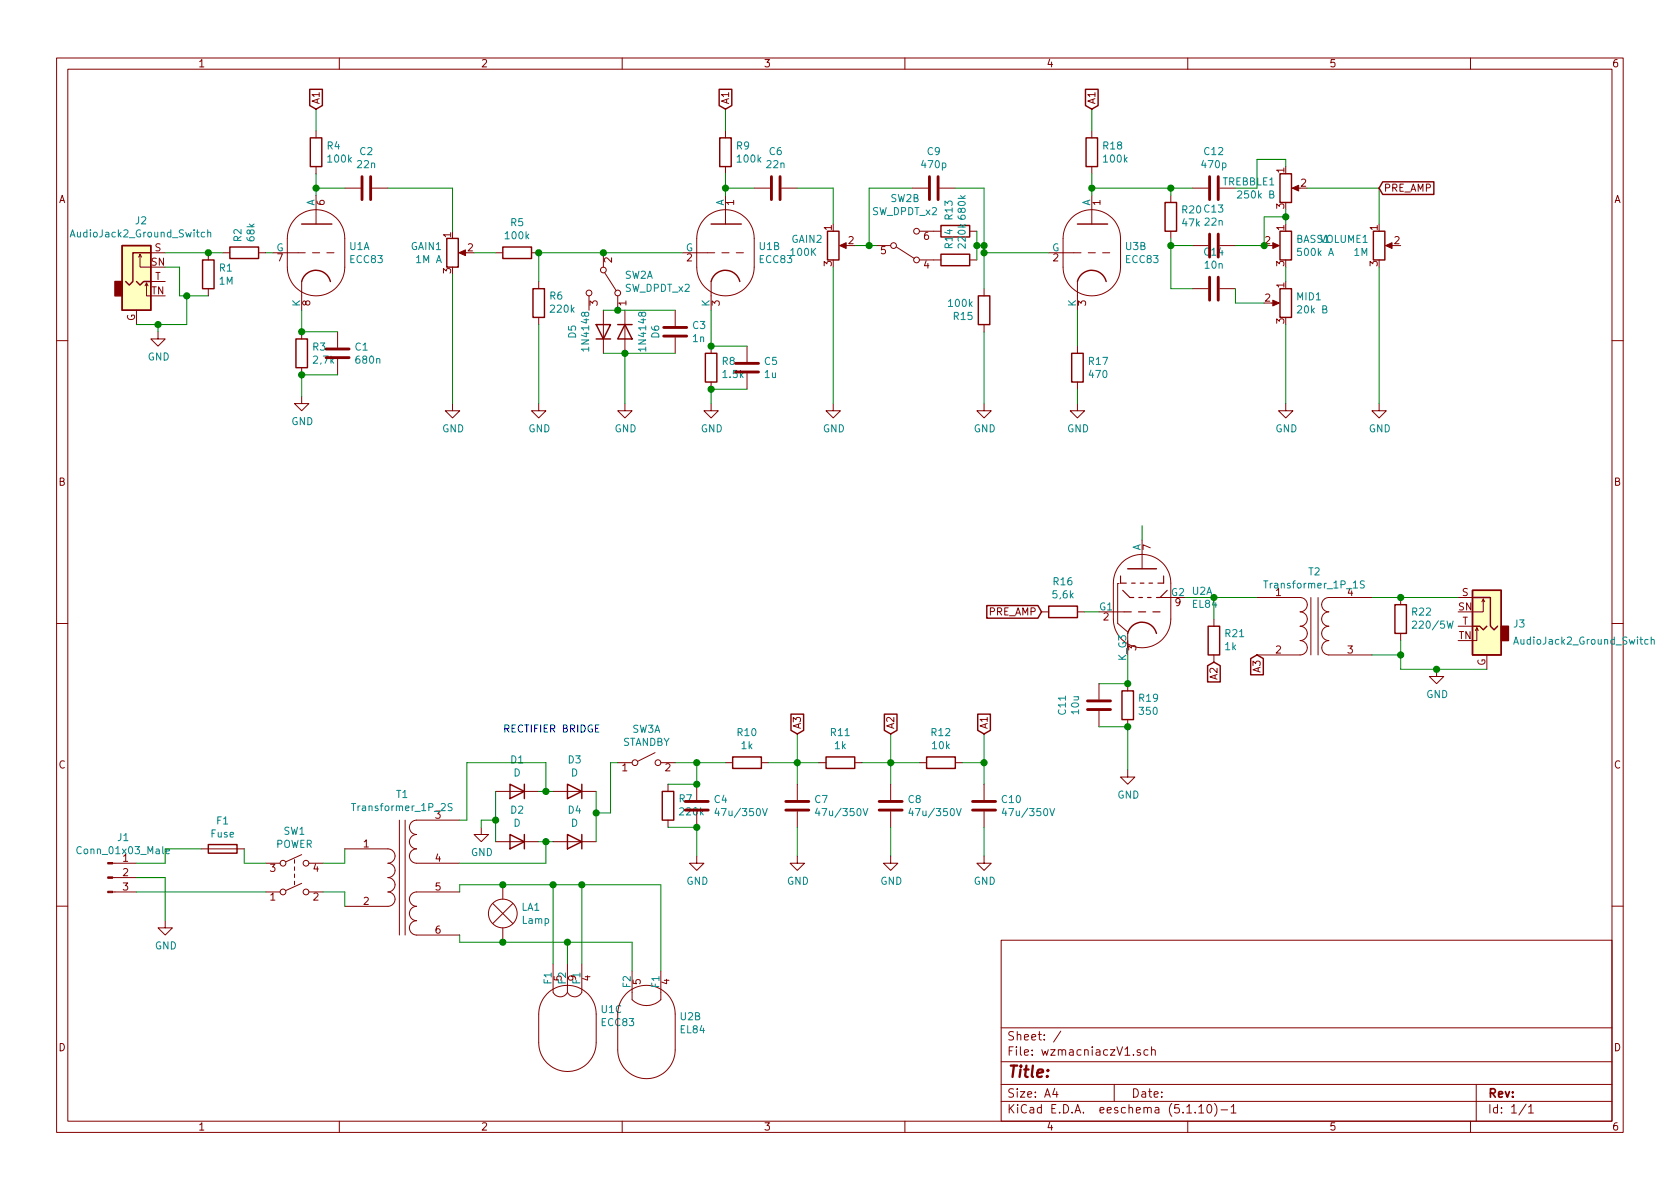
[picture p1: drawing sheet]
<svg xmlns="http://www.w3.org/2000/svg" width="297mm" height="210mm" viewBox="0 0 297 210" stroke-linecap="round" stroke-linejoin="round" font-family="sans-serif">
<g fill="none" stroke="#840000" stroke-width=".18">
<path d="M10 10.3h277v189.9h-277zM12 12.2h273v186.1h-273zM60 10.3v1.9M110 10.3v1.9M160 10.3v1.9M210 10.3v1.9M260 10.3v1.9M52.3 38.6a5.1 5.1 0 0 1 5.5-1.1 5.1 5.1 0 0 1 3.2 4.7v5a5.1 5.1 0 0 1-5.1 5.1 5.1 5.1 0 0 1-5.1-5.1v-5a5.1 5.1 0 0 1 1.5-3.6zM55.9 23.1v1.3M55.9 29.5v1.2M55.9 34.5v5.1M61 33.3h2.8"/>
<path d="M65.8 33.3h2.8M124.7 38.6a5.1 5.1 0 0 1 5.5-1.1 5.1 5.1 0 0 1 3.1 4.7v5a5.1 5.1 0 0 1-5 5.1 5.1 5.1 0 0 1-5.1-5.1v-5a5.1 5.1 0 0 1 1.5-3.6zM128.3 23.1v1.3M128.3 29.5v1.2M128.3 34.5v5.1M133.3 33.3h2.8M138.2 33.3h2.8M161.3 33.3h2.8M166.1 33.3h2.8M189.4 38.6a5.1 5.1 0 0 1 5.6-1.1 5.1 5.1 0 0 1 3.1 4.7v5a5.1 5.1 0 0 1-5.1 5.1 5.1 5.1 0 0 1-5-5.1v-5a5.1 5.1 0 0 1 1.4-3.6zM193 23.1v1.3M193 29.5v1.2"/>
<path d="M193 34.5v5.1M207 34.5v1.3M210.8 33.3h2.8M228.9 33.3h1M24.1 54.9v2.5M24.5 45.5l.3-.5v2.2h1.9M24.8 45l.2 .5M25.7 50.5l.2-.5v2.3h.8M25.9 50l.3 .5M26.7 44.7h2.5M26.7 49.8h2.5M27.9 58.7v1.2h1.3l-1.3 1.3-1.2-1.3h1.2"/>
<path d="M36.8 44.7v1.3M36.8 51v1.3M39.4 44.7h1.2M45.7 44.7h1.3M48.3 44.7h5.7M53.3 49.8v5.1M53.3 58.7v1.2M55.2 44.7h1.3M57.8 44.7h1.3M59.7 58.7v2.8M81.5 44.7h1M87.6 44.7h1.3"/>
<path d="M94 44.7h1.2M95.2 49.8v1.2M95.2 56.1v1.3M104.1 52.3v2.6M106.7 44.7v2.5M106.7 54.9v7.6M106.9 48.3l2.1 3.1M109.2 52.3v2.6M110.5 54.9v7.6M119.4 54.9v2.8M119.4 59.7v2.8M120.6 44.7h5.8"/>
<path d="M125.7 49.8v5.1M127.6 44.7h1.3M130.2 44.7h1.2M148.8 43.4h1.1M154.9 43.4h2.6M158.5 43.7l3.2 2M162.6 40.9h3.8M162.6 46h3.8M171.4 40.9h1.3M171.4 46h1.3M174 51v1.3M174 57.4v1.3"/>
<path d="M185.4 44.7h5.7M190.5 49.8v5.1M192.4 44.7h1.3M194.9 44.7h1.3M207 40.9v1.3M210.8 43.4h2.8M210.8 51h2.8M215.6 43.4h2.8M215.6 51h2.8M224.8 43.4h1M224.8 53.6h1M245.4 43.4h1"/>
<path d="M10 60.2h2M53.3 70.1v1.3h1.3l-1.3 1.2-1.2-1.2h1.2M53.3 65v1.3M59.7 63.5v2.8M80 71.4v1.2h1.3l-1.3 1.3-1.3-1.3h1.3M95.2 71.4v1.2h1.3l-1.3 1.3-1.2-1.3h1.2M110.5 71.4v1.2h1.3l-1.3 1.3-1.3-1.3h1.3M125.7 71.4v1.2h1.3l-1.3 1.3-1.2-1.3h1.2M125.7 61.2v1.3M125.7 67.6v1.2M132.1 61.2v2.8M132.1 66v2.8"/>
<path d="M147.3 71.4v1.2h1.3l-1.3 1.3-1.3-1.3h1.3M174 71.4v1.2h1.3l-1.3 1.3-1.3-1.3h1.3M190.5 71.4v1.2h1.3l-1.3 1.3-1.3-1.3h1.3M190.5 61.2v1.3M190.5 67.6v1.2M227.3 71.4v1.2h1.3l-1.3 1.3-1.2-1.3h1.2M243.8 71.4v1.2h1.3l-1.3 1.3-1.2-1.3h1.2M285 60.2h2M198.3 99.5a5.1 5.1 0 0 1 5.6-1.1 5.1 5.1 0 0 1 3.1 4.7v6.4a5.1 5.1 0 0 1-5.1 5 5.1 5.1 0 0 1-5.1-5v-6.4a5.1 5.1 0 0 1 1.5-3.6zM201.9 95.5v5.1M10 110.3h2M184.1 108.2h1.3"/>
<path d="M190.5 108.2h1.3M196.8 108.2h2M197.9 103.2h-.3v7l1.8 1.6M205.1 105.7h1.9M214.6 109.5v1.2M214.6 115.8v1.3M222.2 105.7h7.7a1.27 1.27 0 0 1 1.2 1.2 1.27 1.27 0 0 1-1.2 1.3 1.27 1.27 0 0 1 1.2 1.3 1.27 1.27 0 0 1-1.2 1.2 1.27 1.27 0 0 1 1.2 1.3 1.27 1.27 0 0 1-1.2 1.3 1.27 1.27 0 0 1 1.2 1.2 1.27 1.27 0 0 1-1.2 1.3h-7.7M231.8 105.7v10.1M233 105.7v10.1M242.6 105.7h-7.7a1.27 1.27 0 0 0-1.2 1.2 1.27 1.27 0 0 0 1.2 1.3 1.27 1.27 0 0 0-1.2 1.3 1.27 1.27 0 0 0 1.2 1.2 1.27 1.27 0 0 0-1.2 1.3 1.27 1.27 0 0 0 1.2 1.3 1.27 1.27 0 0 0-1.2 1.2 1.27 1.27 0 0 0 1.2 1.3h7.7M247.6 105.7v1.2M247.6 112v1.3"/>
<path d="M254 118.4v1.2h1.3l-1.3 1.3-1.3-1.3h1.3M257.8 105.7h2.5M257.8 110.7h2.5M261.1 111l-.2 .5M261.4 111.5l-.3-.5v2.3h-.8M262.3 105.9l-.3 .5M262.5 106.4l-.2-.5v2.3h-2M262.9 115.8v2.6M285 110.3h2M87.6 139.9h7.6M97.8 139.9h7.6M109.2 134.9h2.6"/>
<path d="M115.8 133.1l-3 1.5M116.8 134.9h2.6M118.1 138.7v1.2M123.2 138.7v2.8M128.3 134.9h1.2M134.6 134.9h1.3M141 138.7v2.8M144.8 134.9h1.2M151.1 134.9h1.3M157.5 138.7v2.8M162.6 134.9h1.2M168.9 134.9h1.3"/>
<path d="M174 138.7v2.8M194.3 120.9v2.8M194.3 125.7v2.8M199.4 136.1v1.3h1.3l-1.3 1.3-1.3-1.3h1.3M199.4 120.9v1.3M199.4 127.2v1.3M19.9 157.7h4.2M19.9 152.6h4.2M19.9 155.2h4.2M35.6 150.1h7.6M47 157.7h2.5M47 152.6h2.5"/>
<path d="M52.1 152v.6M52.1 153.3v.6M52.1 154.6v.6M52.1 155.8v.7M53.3 156.2l-2.8 1.3M53.3 151.1l-2.8 1.3M54.6 157.7h2.5M54.6 152.6h2.5M61 150.1h7.6a1.27 1.27 0 0 1 1.2 1.3 1.27 1.27 0 0 1-1.2 1.2 1.27 1.27 0 0 1 1.2 1.3 1.27 1.27 0 0 1-1.2 1.3 1.27 1.27 0 0 1 1.2 1.3 1.27 1.27 0 0 1-1.2 1.2 1.27 1.27 0 0 1 1.2 1.3 1.27 1.27 0 0 1-1.2 1.3h-7.6M70.6 145v20.3M71.6 145v20.3M81.3 157.7h-7.6a1.27 1.27 0 0 0-1.3 1.3 1.27 1.27 0 0 0 1.3 1.3 1.27 1.27 0 0 0-1.3 1.2 1.27 1.27 0 0 0 1.3 1.3 1.27 1.27 0 0 0-1.3 1.3 1.27 1.27 0 0 0 1.3 1.2h7.6"/>
<path d="M81.3 145h-7.6a1.27 1.27 0 0 0-1.3 1.3 1.27 1.27 0 0 0 1.3 1.3 1.27 1.27 0 0 0-1.3 1.2 1.27 1.27 0 0 0 1.3 1.3 1.27 1.27 0 0 0-1.3 1.3 1.27 1.27 0 0 0 1.3 1.2h7.6M85.1 146.3v1.3h1.3l-1.3 1.2-1.3-1.2h1.3M87.1 159.8l3.6 3.5M87.6 148.8h7.6M88.9 156.5v2.5M90.7 159.8l-3.6 3.5M97.8 148.8h7.6M118.1 145v1.3M123.2 151.4v1.2h1.3l-1.3 1.3-1.3-1.3h1.3M123.2 143.5v2.8M141 151.4v1.2h1.2l-1.2 1.3-1.3-1.3h1.3M141 143.5v2.8"/>
<path d="M157.5 151.4v1.2h1.2l-1.2 1.3-1.3-1.3h1.3M157.5 143.5v2.8M174 151.4v1.2h1.3l-1.3 1.3-1.3-1.3h1.3M174 143.5v2.8M10 160.2h2M29.2 162.8v1.3h1.3l-1.3 1.2-1.3-1.2h1.3M88.9 164.1v2.5M96.7 175.7a5.1 5.1 0 0 1 5.6-1.1 5.1 5.1 0 0 1 3.1 4.7v5.1a5.1 5.1 0 0 1-5.1 5.1 5.1 5.1 0 0 1-5.1-5.1v-5.1a5.1 5.1 0 0 1 1.5-3.6zM97.8 170.4v5.1M97.8 175.5a1.4 1.4 0 0 0 2.5 0M100.3 170.4l.1 5.1a1.4 1.4 0 0 0 2.4 0l.1-5.1M110.7 175.7a5.1 5.1 0 0 1 5.5-1.1 5.1 5.1 0 0 1 3.2 4.7v6.4a5.1 5.1 0 0 1-5.1 5 5.1 5.1 0 0 1-5.1-5v-6.4a5.1 5.1 0 0 1 1.5-3.6z"/>
<path d="M111.8 171.7v5.1a3.6 3.6 0 0 0 5 0v-5.1M177 166.3h108v32h-108zM285 160.2h2M60 198.3v1.9M110 198.3v1.9M160 198.3v1.9M177 194.8h108M177 191.8h108M177 187.8h108M177 181.8h108M186.5 192.5l-.4 1h1M186.8 193v1"/>
<path d="M187.6 182.3l-1.3 2M197 191.8v3M201.6 185.7a.37 .37 0 0 0-.6 .1l.1 .2 .5 .2 .1 .1-.2 .3-.5-.1M203 185.7l-.5-.1-.2 .3v.6l.2 .1 .5-.1M203.6 185.7h.1a.37 .37 0 0 1 .6 .1v.8M203.6 185.1v1.5M210 198.3v1.9M211.3 196.7v.1M212 195.8l.4-.5v1.5M212 196.8h.8M213.5 195.5l.2-.2a.81 .81 0 0 1 .6 .6 .81 .81 0 0 1-.3 .8l-.1 .1a.79 .79 0 0 1-.4-1.3zM214.8 195.1a1.79 1.79 0 0 1 0 2.3"/>
<path d="M215.9 196.3h1.1M217.7 195.8l.4-.5v1.5M217.7 196.8h.8M260 198.3v1.9M261 191.8v6.5M269.8 195.2l-1.2 2M270.3 195.8l.4-.5v1.5M270.3 196.8h.8"/>
<circle cx="104.1" cy="51.8" r=".51"/>
<circle cx="106.7" cy="47.7" r=".51"/>
<circle cx="109.2" cy="51.8" r=".51"/>
<circle cx="158" cy="43.4" r=".51"/>
<circle cx="162.1" cy="40.9" r=".51"/>
<circle cx="162.1" cy="46" r=".51"/>
<circle cx="112.3" cy="134.9" r=".51"/>
<circle cx="116.3" cy="134.9" r=".51"/>
<circle cx="50" cy="157.7" r=".51"/>
<circle cx="50" cy="152.6" r=".51"/>
<circle cx="54.1" cy="157.7" r=".51"/>
<circle cx="54.1" cy="152.6" r=".51"/>
<circle cx="88.9" cy="161.5" r="2.54"/>
</g>
<g fill="none" stroke="#840000" stroke-width=".25">
<path d="M54.8 15.8h2.2v2.9l-1.1 .6-1.1-.6zM127.2 15.8h2.2v2.9l-1.1 .6-1.1-.6zM191.9 15.8h2.3v2.9l-1.2 .6-1.1-.6zM53.3 39.6h5.4M54.9 24.4h2v5.1h-2zM125.7 39.6h5.4M127.3 24.4h2v5.1h-2zM166.4 39.9h5v2h-5zM190.5 39.6h5.3M192 24.4h2.1v5.1h-2.1zM206 35.8h2v5.1h-2zM226.3 30.7h2v5.1h-2z"/>
<path d="M244.5 32.2h9v2.2h-9l-.7-1.1zM21.6 43.4h5.1v11.5h-5.1zM24.1 49.8l.7 .6 .6-.6h1.3M26.7 44.7h-3.2v5.1l-.6 .6-.7-.6M35.8 46h2v5h-2zM40.6 43.7h5.1v2h-5.1zM52.3 59.9h2.1v5.1h-2.1zM53.3 49.8a2.62 2.62 0 0 1 2.6-2 2.62 2.62 0 0 1 2.5 2M79 42.2h2v5h-2zM88.9 43.7h5.1v2h-5.1zM94.2 51h2.1v5.1h-2.1zM105.4 57.4h2.5l-1.2 2.5z"/>
<path d="M105.4 59.9h2.5M109.2 57.4h2.6M110.5 57.4l1.3 2.5h-2.6zM125.7 49.8a2.62 2.62 0 0 1 2.6-2 2.62 2.62 0 0 1 2.5 2M146.3 40.9h2v5.1h-2zM166.4 45h5v2h-5zM173 52.3h2v5.1h-2zM190.5 49.8a2.62 2.62 0 0 1 2.5-2 2.62 2.62 0 0 1 2.6 2M226.3 40.9h2v5.1h-2zM226.3 51h2v5.1h-2zM242.8 40.9h2.1v5.1h-2.1zM124.7 62.5h2v5.1h-2z"/>
<path d="M189.5 62.5h2v5.1h-2zM174.5 107.1h9l.6 1.1-.6 1.1h-9zM185.4 107.2h5.1v2h-5.1zM199.4 112a2.62 2.62 0 0 1 2.5-2 2.62 2.62 0 0 1 2.6 2M199.4 100.6h5.1M213.5 117.7l1.1-.6 1.1 .6v2.9h-2.2zM213.6 110.7h2v5.1h-2zM221.1 116.5l1.1-.7 1.2 .7v2.8h-2.3zM246.6 106.9h2.1v5.1h-2.1zM260.3 104.4h5.1v11.4h-5.1zM260.3 110.7h1.3l.7 .7 .6-.7M260.3 105.7h3.2v5l.7 .7 .6-.7"/>
<path d="M90.2 138.7l2.5 1.2-2.5 1.3zM92.7 138.7v2.5M100.3 138.7l2.6 1.2-2.6 1.3zM102.9 138.7v2.5M117.1 139.9h2v5.1h-2zM129.5 133.9h5.1v2h-5.1zM139.9 126.3h2.2v2.9l-1.1 .6-1.1-.6zM146 133.9h5.1v2h-5.1zM156.4 126.3h2.2v2.9l-1.1 .6-1.1-.6zM163.8 133.9h5.1v2h-5.1zM172.9 126.3h2.2v2.9l-1.1 .6-1.1-.6zM198.4 122.2h2v5h-2z"/>
<path d="M36.8 149.3h5.1v1.6h-5.1zM90.2 147.6l2.5 1.2-2.5 1.3zM92.7 147.6v2.5M100.3 147.6l2.6 1.2-2.6 1.3zM102.9 147.6v2.5"/>
</g>
<g fill="none" stroke="#840000" stroke-width=".51">
<path d="M64 31.2v4.1M65.5 31.2v4.1M136.4 31.2v4.1M137.9 31.2v4.1M164.3 31.2v4.1M165.9 31.2v4.1M213.9 31.2v4.1M215.4 31.2v4.1M117.3 59.4h4.1M117.3 57.9h4.1M213.9 41.4v4.1M213.9 49v4.1"/>
<path d="M215.4 41.4v4.1M215.4 49v4.1M57.7 63.2h4M57.7 61.7h4M130 65.8h4.1M130 64.3h4.1M192.3 123.9h4M192.3 125.5h4M121.2 143.3h4M121.2 141.7h4M138.9 143.3h4.1M138.9 141.7h4.1"/>
<path d="M155.4 143.3h4.1M155.4 141.7h4.1M172 143.3h4M172 141.7h4"/>
</g>
<g fill="#840000" stroke="#840000" stroke-width=".18">
<path d="M148.5 43.4l1.1-.5v1z"/>
<path d="M245 43.4l1.1-.5v1z"/>
<path d="M225 42.9l1.2 .5-1.2 .5z"/>
<path d="M19 157.6h.9v.3h-.9z"/>
<path d="M19 155.1h.9v.2h-.9z"/>
<path d="M19 152.5h.9v.3h-.9z"/>
<path d="M228.5 33.3l1.1-.5v1z"/>
<path d="M81.2 44.7l1.1-.5v1z"/>
<path d="M225 53.1l1.2 .5-1.2 .5z"/>
</g>
<g fill="none" stroke="#008484" stroke-width=".18">
<path d="M36.2 41.1h-.4l-.2 .2 .1 .6h.5M36.7 41.2l.2-.1h.3l.1 .8M36.7 40.6v1.3M223.4 102.7h.8M241.2 102.8l-.5-.1-.1 .1v.5l.6 .2v.3l-.2 .2-.5-.1M249.7 110l.5-.2 .3 .4-.8 .9h.8M291.4 113.1h-.4l-.2 .2 .1 .6h.5M291.9 113.2l.2-.1h.3l.1 .8M291.9 112.6v1.3M29.4 150.5l.6-.1-.1-.2-.4-.1-.1 .2v.6h.5M62.2 142.1h.7M79.9 142.2l-.4-.1-.2 .1v.4l.6 .3v.2l-.2 .3-.5-.1"/>
<path d="M126.7 142.9l-.3 .9h.8M134.8 143l.4 1.2 .5-1.2M144.5 142.9l-.3 .9h.8M152.6 143l.4 1.2 .4-1.2M161 142.9l-.3 .9h.8M169.1 143l.4 1.2 .5-1.2M177.5 142.9l-.3 .9h.8M185.6 143l.4 1.2 .5-1.2"/>
</g>
<path d="M198.1 101.8v1.3h1M198.5 104.4l1.3 1.3h.7M198.8 108.2h1.2M200.1 103.1h.6M201.3 108.2h1.3M201.3 105.7h.7M201.6 103.1h.7M202.9 105.7h.6M203.1 103.1h.7M203.8 108.2h1.3M205.7 101.8v1.3h-1M206.4 104.4l-1.3 1.3h-.6" fill="none" stroke="#840000" stroke-width=".2"/>
<g fill="#ffffc2" stroke="#ffffc2" stroke-width=".18">
<path d="M21.6 43.4h5.1v11.5h-5.1z"/>
<path d="M260.3 104.4h5.1v11.4h-5.1z"/>
</g>
<g fill="#840000" stroke="#840000" stroke-width=".25">
<path d="M20.3 49.8h1.3v2.5h-1.3z"/>
<path d="M265.4 110.7h1.3v2.6h-1.3z"/>
</g>
<g fill="none" stroke="#008400" stroke-width=".18">
<path d="M55.9 19.3v3.8M128.3 19.3v3.8M193 19.3v3.8M55.9 33.3h5.1M55.9 30.7v3.8M68.6 33.3h11.4v7.6M128.3 33.3h5M128.3 30.7v3.8M141 33.3h6.3v6.3M161.3 33.3h-7.6v10.1M168.9 33.3h5.1v17.7M193 33.3h17.8"/>
<path d="M193 30.7v3.8M207 33.3v1.2M227.3 38.3h-3.8v5.1h-5.1M227.3 29.5v-1.3h-5.1v5.1h-3.8M227.3 37.1v2.5M231.1 33.3h12.7v6.3M27.9 57.4v1.3M29.2 44.7h10.2M29.2 47.2h2.5v5.1h5.1M33 52.3v5.1h-8.9M47 44.7h1.3M53.3 54.9v3.8h6.4"/>
<path d="M80 48.5v22.9M83.8 44.7h3.8M95.2 57.4v14M106.7 54.9h12.7M120.6 44.7h-25.4v5.1M125.7 54.9v6.3h6.4M147.3 47.2v24.2M151.1 43.4h3.8M172.7 43.4h1.3M172.7 40.9v5.1M174 44.7h11.4M174 58.7v12.7"/>
<path d="M190.5 54.9v6.3M207 43.4h3.8M207 42.2v8.8h3.8M218.4 51v2.6h5.1M227.3 47.2v2.6M227.3 57.4v14M243.8 47.2v24.2M59.7 66.3h-6.4v3.8M106.7 62.5h12.7M110.5 62.5v8.9M132.1 68.8h-6.4v2.6M190.5 68.8v2.6"/>
<path d="M201.9 93v2.5M191.8 108.2h2.5M199.4 115.8v5.1h-5.1M209.5 105.7h12.7M214.6 105.7v3.8M242.6 105.7h15.2M242.6 115.8h5M247.6 113.3v5.1h15.3M87.6 139.9v8.9M95.2 139.9h2.6M96.5 139.9v-5h-14v10.1h-1.2M105.4 139.9v8.9"/>
<path d="M109.2 134.9h-1.3v8.9h-2.5M119.4 134.9h8.9M123.2 134.9v3.8h-5.1M135.9 134.9h8.9M141 129.8v8.9M152.4 134.9h10.2M157.5 129.8v8.9M170.2 134.9h3.8M174 129.8v8.9M194.3 128.5h5.1v7.6M24.1 157.7h22.9M24.1 155.2h5.1v7.6"/>
<path d="M35.6 150.1h-6.4v2.5h-5.1M43.2 150.1v2.5h3.8M57.1 157.7h3.9v2.6M61 150.1v2.5h-3.9M81.3 157.7v-1.2h35.5v15.2M87.6 145h-2.5v1.3M95.2 148.8h2.6M96.5 148.8v3.8h-15.2M97.8 156.5v13.9M102.9 156.5v13.9M118.1 146.3h5.1v5.1M141 146.3v5.1"/>
<path d="M157.5 146.3v5.1M174 146.3v5.1M81.3 165.3v1.3h30.5v5.1M100.3 166.6v3.8"/>
</g>
<g fill="#008400" stroke="#008400" stroke-width=".25">
<circle cx="95.3" cy="44.7" r=".51"/>
<circle cx="106.7" cy="44.7" r=".51"/>
<circle cx="27.9" cy="57.4" r=".51"/>
<circle cx="153.7" cy="43.4" r=".51"/>
<circle cx="53.3" cy="58.7" r=".51"/>
<circle cx="174" cy="43.4" r=".51"/>
<circle cx="55.9" cy="33.3" r=".51"/>
<circle cx="105.4" cy="143.8" r=".51"/>
<circle cx="33" cy="52.3" r=".51"/>
<circle cx="53.3" cy="66.3" r=".51"/>
<circle cx="128.3" cy="33.3" r=".51"/>
<circle cx="247.7" cy="115.8" r=".51"/>
<circle cx="174" cy="44.7" r=".51"/>
<circle cx="247.7" cy="105.7" r=".51"/>
<circle cx="157.5" cy="134.9" r=".51"/>
<circle cx="88.9" cy="166.6" r=".51"/>
<circle cx="223.5" cy="43.4" r=".51"/>
<circle cx="123.2" cy="146.3" r=".51"/>
<circle cx="199.4" cy="128.5" r=".51"/>
<circle cx="88.9" cy="156.5" r=".51"/>
<circle cx="254" cy="118.4" r=".51"/>
<circle cx="123.2" cy="138.7" r=".51"/>
<circle cx="87.6" cy="145" r=".51"/>
<circle cx="214.6" cy="105.7" r=".51"/>
<circle cx="199.4" cy="120.9" r=".51"/>
<circle cx="36.8" cy="44.7" r=".51"/>
<circle cx="96.5" cy="148.8" r=".51"/>
<circle cx="207" cy="33.3" r=".51"/>
<circle cx="193" cy="33.3" r=".51"/>
<circle cx="172.7" cy="43.4" r=".51"/>
<circle cx="96.5" cy="139.9" r=".51"/>
<circle cx="141" cy="134.9" r=".51"/>
<circle cx="125.7" cy="61.2" r=".51"/>
<circle cx="125.7" cy="68.8" r=".51"/>
<circle cx="97.8" cy="156.5" r=".51"/>
<circle cx="100.3" cy="166.6" r=".51"/>
<circle cx="110.5" cy="62.5" r=".51"/>
<circle cx="102.9" cy="156.5" r=".51"/>
<circle cx="207" cy="43.4" r=".51"/>
<circle cx="109.2" cy="54.9" r=".51"/>
<circle cx="174" cy="134.9" r=".51"/>
<circle cx="123.2" cy="134.9" r=".51"/>
<circle cx="227.3" cy="38.3" r=".51"/>
</g>
<text font-size="2.8" fill="#840000" x="178" y="190.5">Title:</text>
<g font-size="2.1" fill="#840000">
<text x="178" y="184">Sheet: /</text>
<text x="178" y="186.7">File: wzmacniaczV1.sch</text>
<text x="178" y="196.9">KiCad E.D.A. eeschema (5.1.10)-1</text>
<text x="178" y="194.1">Size: A4</text>
<text x="200" y="194.1">Date:</text>
<text x="263" y="194.1">Rev:</text>
<text x="263" y="196.9">Id: 1/1</text>
</g>
<g font-size="1.8" fill="#840000">
<text x="35" y="11.9">1</text>
<text x="85" y="11.9">2</text>
<text x="135" y="11.9">3</text>
<text x="185" y="11.9">4</text>
<text x="235" y="11.9">5</text>
<text x="285" y="11.9">6</text>
<text x="56.5" y="18.5" transform="rotate(-90 56.5 18.5)">A1</text>
<text x="128.9" y="18.5" transform="rotate(-90 128.9 18.5)">A1</text>
<text x="193.7" y="18.5" transform="rotate(-90 193.7 18.5)">A1</text>
<text x="10.4" y="35.9">A</text>
<text x="227.1" y="30.6" transform="rotate(-90 227.1 30.6)">1</text>
<text x="230" y="33">2</text>
<text x="244.6" y="33.9">PRE_AMP</text>
<text x="285.4" y="35.9">A</text>
<text x="57.4" y="36.3" transform="rotate(-90 57.4 36.3)">6</text>
<text x="129.8" y="36.3" transform="rotate(-90 129.8 36.3)">1</text>
<text x="147.1" y="40.7" transform="rotate(-90 147.1 40.7)">1</text>
<text x="194.6" y="36.3" transform="rotate(-90 194.6 36.3)">1</text>
<text x="227.1" y="40.7" transform="rotate(-90 227.1 40.7)">1</text>
<text x="227.1" y="36.9" transform="rotate(-90 227.1 36.9)">3</text>
<text x="243.6" y="40.7" transform="rotate(-90 243.6 40.7)">1</text>
<text x="26.7" y="47">SN</text>
<text x="27.4" y="44.4">S</text>
<text x="49" y="46.2">7</text>
<text x="79.8" y="42" transform="rotate(-90 79.8 42)">1</text>
<text x="82.7" y="44.4">2</text>
<text x="108.2" y="46.5" transform="rotate(-90 108.2 46.5)">2</text>
<text x="121.4" y="46.2">2</text>
<text x="147.1" y="47.1" transform="rotate(-90 147.1 47.1)">3</text>
<text x="150" y="43.2">2</text>
<text x="155.7" y="45">5</text>
<text x="163.3" y="47.5">4</text>
<text x="163.3" y="42.4">6</text>
<text x="186.2" y="46.2">2</text>
<text x="223.7" y="43.2">2</text>
<text x="227.1" y="47.1" transform="rotate(-90 227.1 47.1)">3</text>
<text x="243.6" y="47.1" transform="rotate(-90 243.6 47.1)">3</text>
<text x="246.5" y="43.2">2</text>
<text x="26.8" y="52.1">TN</text>
<text x="27.4" y="49.5">T</text>
<text x="79.8" y="48.4" transform="rotate(-90 79.8 48.4)">3</text>
<text x="223.7" y="53.3">2</text>
<text x="227.1" y="50.9" transform="rotate(-90 227.1 50.9)">1</text>
<text x="23.9" y="56.8" transform="rotate(-90 23.9 56.8)">G</text>
<text x="54.9" y="54.1" transform="rotate(-90 54.9 54.1)">8</text>
<text x="105.7" y="54.1" transform="rotate(-90 105.7 54.1)">3</text>
<text x="110.7" y="54.1" transform="rotate(-90 110.7 54.1)">1</text>
<text x="127.3" y="54.1" transform="rotate(-90 127.3 54.1)">3</text>
<text x="192" y="54.1" transform="rotate(-90 192 54.1)">3</text>
<text x="227.1" y="57.2" transform="rotate(-90 227.1 57.2)">3</text>
<text x="10.4" y="85.9">B</text>
<text x="285.4" y="85.9">B</text>
<text x="203.5" y="97.3" transform="rotate(-90 203.5 97.3)">7</text>
<text x="207.8" y="107.2">9</text>
<text x="225.6" y="105.4">1</text>
<text x="257.9" y="107.9">SN</text>
<text x="258.5" y="105.4">S</text>
<text x="174.8" y="108.8">PRE_AMP</text>
<text x="195.1" y="109.7">2</text>
<text x="257.9" y="113">TN</text>
<text x="258.5" y="110.5">T</text>
<text x="200.9" y="115" transform="rotate(-90 200.9 115)">3</text>
<text x="222.9" y="118.9" transform="rotate(-90 222.9 118.9)">A3</text>
<text x="225.6" y="115.6">2</text>
<text x="238.3" y="115.6">3</text>
<text x="262.6" y="117.8" transform="rotate(-90 262.6 117.8)">G</text>
<text x="215.3" y="120.1" transform="rotate(-90 215.3 120.1)">A2</text>
<text x="141.6" y="129" transform="rotate(-90 141.6 129)">A3</text>
<text x="158.1" y="129" transform="rotate(-90 158.1 129)">A2</text>
<text x="174.6" y="129" transform="rotate(-90 174.6 129)">A1</text>
<text x="10.4" y="135.9">C</text>
<text x="110" y="136.4">1</text>
<text x="117.6" y="136.4">2</text>
<text x="285.4" y="135.9">C</text>
<text x="64.3" y="149.9">1</text>
<text x="21.7" y="152.4">1</text>
<text x="21.7" y="154.9">2</text>
<text x="47.8" y="154.2">3</text>
<text x="55.4" y="154.2">4</text>
<text x="77" y="152.4">4</text>
<text x="21.7" y="157.5">3</text>
<text x="47.8" y="159.3">1</text>
<text x="55.4" y="159.3">2</text>
<text x="64.3" y="160">2</text>
<text x="77" y="157.5">5</text>
<text x="77" y="165.1">6</text>
<text x="101.9" y="173.5" transform="rotate(-90 101.9 173.5)">9</text>
<text x="104.4" y="173.5" transform="rotate(-90 104.4 173.5)">4</text>
<text x="113.3" y="174.1" transform="rotate(-90 113.3 174.1)">5</text>
<text x="118.4" y="174.1" transform="rotate(-90 118.4 174.1)">4</text>
<text x="10.4" y="185.9">D</text>
<text x="285.4" y="185.9">D</text>
<text x="35" y="199.9">1</text>
<text x="85" y="199.9">2</text>
<text x="135" y="199.9">3</text>
<text x="185" y="199.9">4</text>
<text x="235" y="199.9">5</text>
<text x="285" y="199.9">6</text>
</g>
<g font-size="1.8" fill="#008484">
<text x="57.9" y="26.4">R4</text>
<text x="58.1" y="28.7">100k</text>
<text x="63.2" y="29.7">22n</text>
<text x="63.7" y="27.4">C2</text>
<text x="130.3" y="26.4">R9</text>
<text x="130.5" y="28.7">100k</text>
<text x="135.6" y="29.7">22n</text>
<text x="136" y="27.4">C6</text>
<text x="163.1" y="29.7">470p</text>
<text x="164" y="27.4">C9</text>
<text x="195.1" y="26.4">R18</text>
<text x="195.2" y="28.7">100k</text>
<text x="212.6" y="29.7">470p</text>
<text x="213" y="27.4">C12</text>
<text x="157.5" y="35.7">SW2B</text>
<text x="216.2" y="32.8">TREBBLE1</text>
<text x="219.2" y="35.1">250k B</text>
<text x="13" y="42">AudioJack2_Ground_Switch</text>
<text x="24" y="39.7">J2</text>
<text x="55.6" y="36.4" transform="rotate(-90 55.6 36.4)">A</text>
<text x="90.3" y="40">R5</text>
<text x="128" y="36.4" transform="rotate(-90 128 36.4)">A</text>
<text x="154.2" y="38">SW_DPDT_x2</text>
<text x="168.4" y="38.8" transform="rotate(-90 168.4 38.8)">R13</text>
<text x="170.7" y="38.7" transform="rotate(-90 170.7 38.7)">680k</text>
<text x="192.8" y="36.4" transform="rotate(-90 192.8 36.4)">A</text>
<text x="209.1" y="37.7">R20 C13</text>
<text x="209.1" y="40.1">47k 22n</text>
<text x="42.7" y="42.7" transform="rotate(-90 42.7 42.7)">R2</text>
<text x="45" y="42.6" transform="rotate(-90 45 42.6)">68k</text>
<text x="48.8" y="44.4">G</text>
<text x="61.8" y="44.2">U1A</text>
<text x="62" y="46.5">ECC83</text>
<text x="72.7" y="44.2">GAIN1</text>
<text x="73.7" y="46.5">1M A</text>
<text x="89.5" y="42.3">100k</text>
<text x="121.2" y="44.4">G</text>
<text x="134.3" y="44.2">U1B</text>
<text x="134.3" y="46.5">ECC83</text>
<text x="140" y="42.9">GAIN2</text>
<text x="140.2" y="45.3">100K</text>
<text x="168.4" y="43.9" transform="rotate(-90 168.4 43.9)">R14</text>
<text x="170.7" y="43.7" transform="rotate(-90 170.7 43.7)">220k</text>
<text x="186" y="44.4">G</text>
<text x="199.1" y="44.2">U3B</text>
<text x="199.1" y="46.5">ECC83</text>
<text x="213" y="45.2">C14</text>
<text x="213.1" y="47.5">10n</text>
<text x="229.2" y="42.9">BASS1</text>
<text x="229.7" y="45.3">500k A</text>
<text x="233.4" y="42.9">VOLUME1</text>
<text x="239.4" y="45.3">1M</text>
<text x="38.8" y="50.3">1M</text>
<text x="38.8" y="48">R1</text>
<text x="97.2" y="53">R6</text>
<text x="110.4" y="49.3">SW2A</text>
<text x="110.5" y="51.6">SW_DPDT_x2</text>
<text x="229.3" y="53.1">MID1</text>
<text x="53.1" y="54.2" transform="rotate(-90 53.1 54.2)">K</text>
<text x="97.5" y="55.3">220k</text>
<text x="101.9" y="59.8" transform="rotate(-90 101.9 59.8)">D5</text>
<text x="116.6" y="59.8" transform="rotate(-90 116.6 59.8)">D6</text>
<text x="122.5" y="58.2">C3</text>
<text x="125.5" y="54.2" transform="rotate(-90 125.5 54.2)">K</text>
<text x="167.8" y="54.3">100k</text>
<text x="168.7" y="56.6">R15</text>
<text x="190.2" y="54.2" transform="rotate(-90 190.2 54.2)">K</text>
<text x="229.7" y="55.4">20k B</text>
<text x="26.1" y="63.7">GND</text>
<text x="55.3" y="62">R3</text>
<text x="55.5" y="64.3">2,7k</text>
<text x="62.8" y="62">C1</text>
<text x="63.1" y="64.3">680n</text>
<text x="104.2" y="61.8" transform="rotate(-90 104.2 61.8)">1N4148</text>
<text x="114.2" y="61.8" transform="rotate(-90 114.2 61.8)">1N4148</text>
<text x="122.5" y="60.5">1n</text>
<text x="127.7" y="64.5">R8</text>
<text x="135.2" y="64.5">C5</text>
<text x="192.6" y="64.5">R17</text>
<text x="127.9" y="66.8">1.5k</text>
<text x="135.2" y="66.8">1u</text>
<text x="192.7" y="66.8">470</text>
<text x="51.5" y="75.2">GND</text>
<text x="78.2" y="76.4">GND</text>
<text x="93.4" y="76.4">GND</text>
<text x="108.7" y="76.4">GND</text>
<text x="123.9" y="76.4">GND</text>
<text x="145.5" y="76.4">GND</text>
<text x="172.2" y="76.4">GND</text>
<text x="188.7" y="76.4">GND</text>
<text x="225.5" y="76.4">GND</text>
<text x="242" y="76.4">GND</text>
<text x="201.7" y="97.4" transform="rotate(-90 201.7 97.4)">A</text>
<text x="231.4" y="101.7">T2</text>
<text x="186.2" y="105.8">5,6k</text>
<text x="186.3" y="103.5">R16</text>
<text x="194.4" y="107.9">G1</text>
<text x="207.1" y="105.4">G2</text>
<text x="210.8" y="105.2">U2A</text>
<text x="210.9" y="107.5">EL84</text>
<text x="224.1" y="104.1">Transformer_1P_1S</text>
<text x="238.3" y="105.4">4</text>
<text x="216.7" y="112.7">R21</text>
<text x="249.7" y="108.9">R22</text>
<text x="250.3" y="111.2">220/5W</text>
<text x="267.7" y="111">J3</text>
<text x="268.2" y="114">AudioJack2_Ground_Switch</text>
<text x="199.1" y="116.9" transform="rotate(-90 199.1 116.9)">K_G3</text>
<text x="216.6" y="115">1k</text>
<text x="201.4" y="124.1">R19</text>
<text x="252.2" y="123.4">GND</text>
<text x="110" y="131.9">STANDBY</text>
<text x="111.8" y="129.6">SW3A</text>
<text x="130.4" y="130.2">R10</text>
<text x="146.9" y="130.2">R11</text>
<text x="164.7" y="130.2">R12</text>
<text x="188.5" y="126.3" transform="rotate(-90 188.5 126.3)">C11</text>
<text x="190.8" y="126.2" transform="rotate(-90 190.8 126.2)">10u</text>
<text x="201.6" y="126.4">350</text>
<text x="90.3" y="135">D1</text>
<text x="90.8" y="137.3">D</text>
<text x="100.5" y="135">D3</text>
<text x="101" y="137.3">D</text>
<text x="131.1" y="132.5">1k</text>
<text x="147.6" y="132.5">1k</text>
<text x="164.9" y="132.5">10k</text>
<text x="62.8" y="143.4">Transformer_1P_2S</text>
<text x="70.1" y="141.1">T1</text>
<text x="90.3" y="143.9">D2</text>
<text x="100.5" y="143.9">D4</text>
<text x="120.1" y="141.9">R7</text>
<text x="126.3" y="142">C4</text>
<text x="144.1" y="142">C7</text>
<text x="160.6" y="142">C8</text>
<text x="177.2" y="142">C10</text>
<text x="197.6" y="141.2">GND</text>
<text x="20.8" y="148.7">J1</text>
<text x="37.3" y="148.1">Fuse</text>
<text x="38.4" y="145.8">F1</text>
<text x="48.7" y="149.9">POWER</text>
<text x="50.2" y="147.6">SW1</text>
<text x="77" y="144.8">3</text>
<text x="90.8" y="146.2">D</text>
<text x="101" y="146.2">D</text>
<text x="120.3" y="144.2">220k</text>
<text x="127.2" y="144.3">47u/350V</text>
<text x="144.9" y="144.3">47u/350V</text>
<text x="161.4" y="144.3">47u/350V</text>
<text x="178" y="144.3">47u/350V</text>
<text x="14.1" y="151">Conn_01x03_Male</text>
<text x="83.3" y="151.4">GND</text>
<text x="92.2" y="161.1">LA1</text>
<text x="121.4" y="156.5">GND</text>
<text x="139.1" y="156.5">GND</text>
<text x="155.7" y="156.5">GND</text>
<text x="172.2" y="156.5">GND</text>
<text x="27.4" y="167.9">GND</text>
<text x="92.4" y="163.4">Lamp</text>
<text x="97.5" y="174" transform="rotate(-90 97.5 174)">F1</text>
<text x="99.3" y="173.5" transform="rotate(-90 99.3 173.5)">5</text>
<text x="100.1" y="174" transform="rotate(-90 100.1 174)">F2</text>
<text x="102.6" y="174" transform="rotate(-90 102.6 174)">F1</text>
<text x="106.3" y="179.1">U1C</text>
<text x="111.5" y="174.6" transform="rotate(-90 111.5 174.6)">F2</text>
<text x="116.6" y="174.6" transform="rotate(-90 116.6 174.6)">F1</text>
<text x="106.4" y="181.5">ECC83</text>
<text x="120.3" y="180.4">U2B</text>
<text x="120.3" y="182.7">EL84</text>
</g>
<text font-size="1.8" fill="#0000c2" x="88.9" y="129.5">RECTIFIER BRIDGE</text>
</svg>
